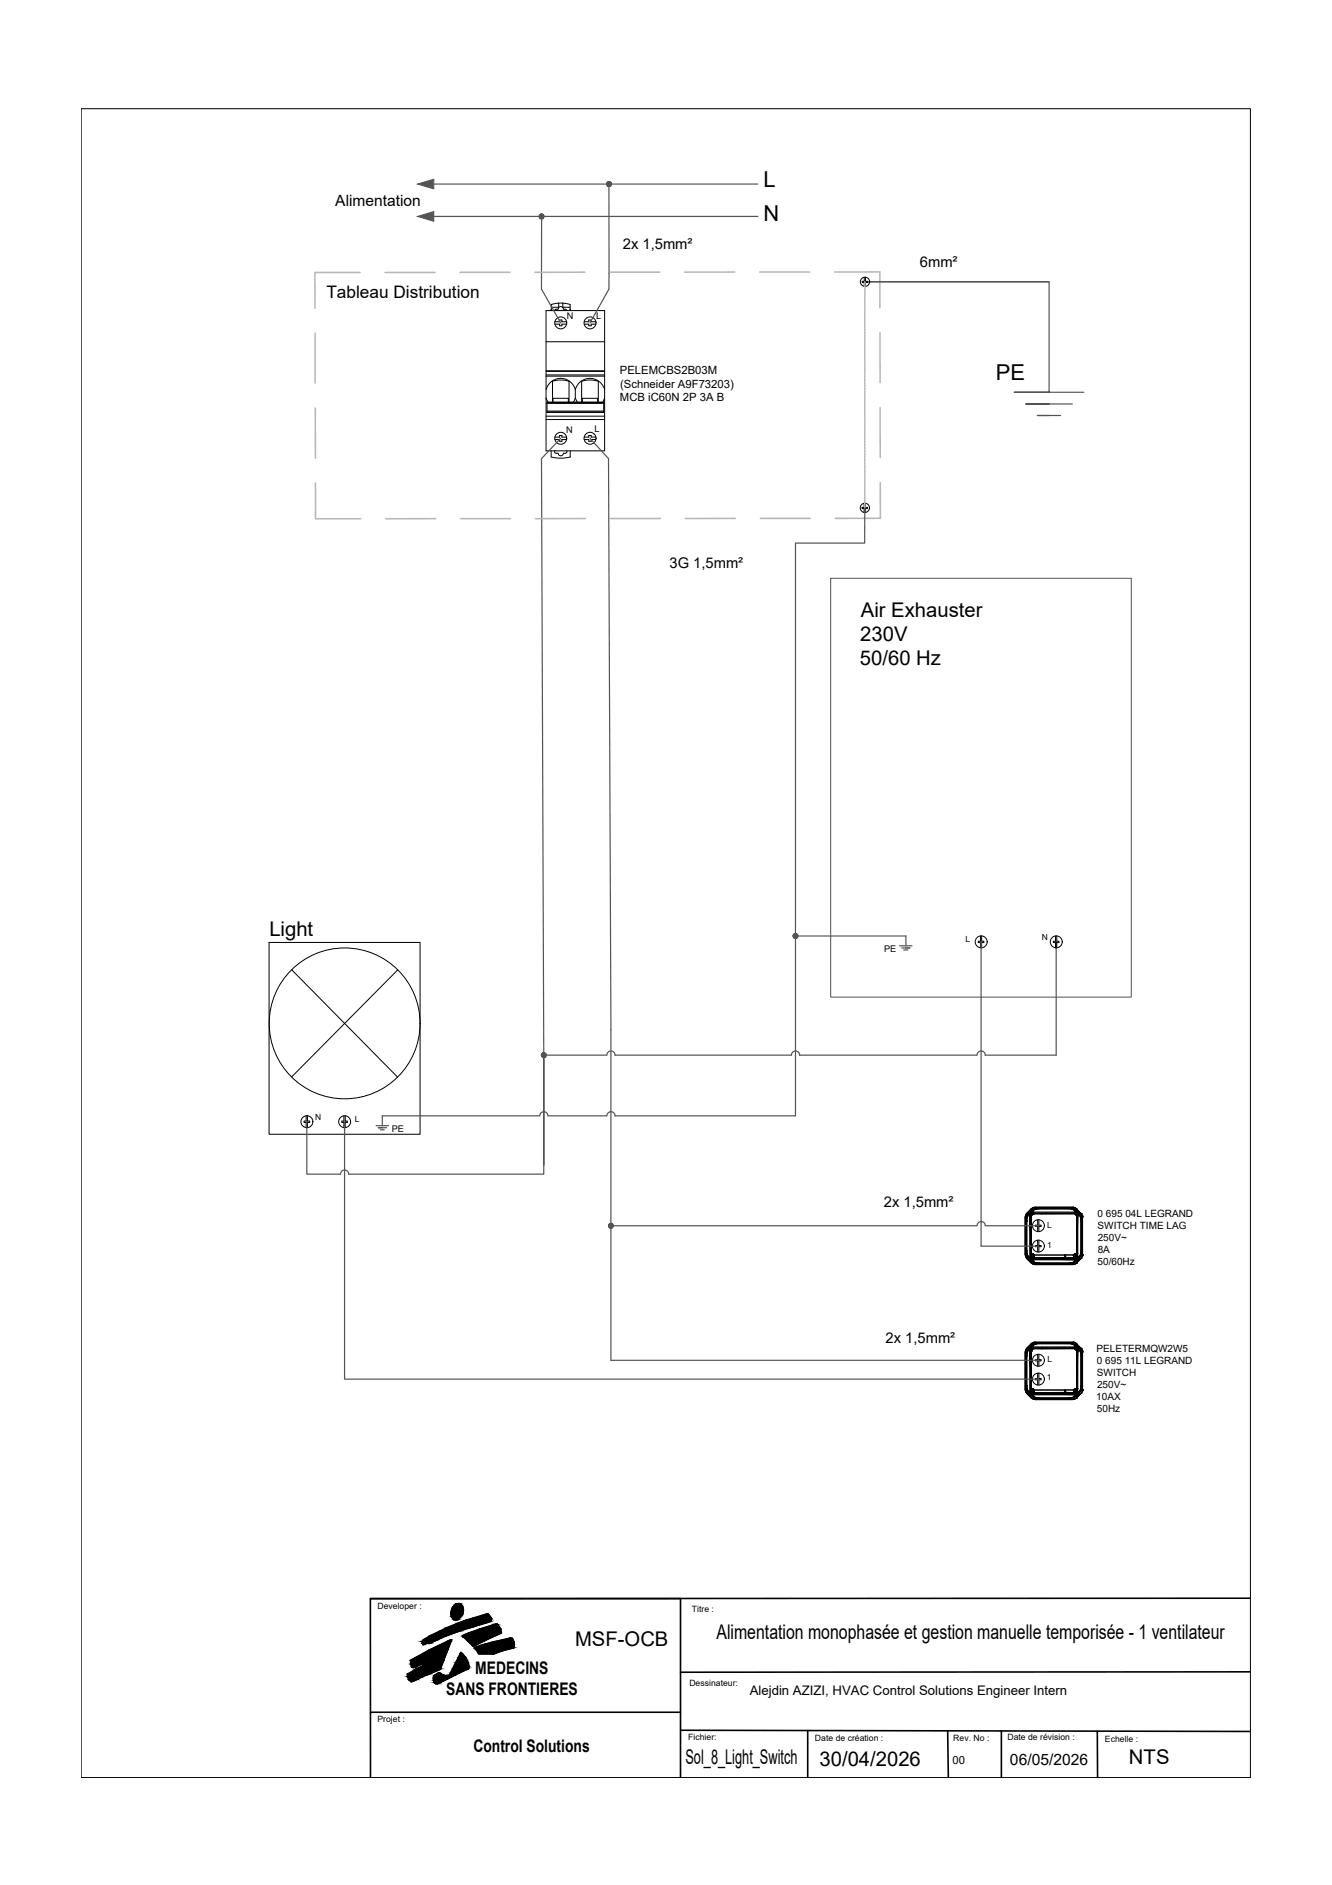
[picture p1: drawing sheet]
<svg xmlns="http://www.w3.org/2000/svg" width="210mm" height="297mm" viewBox="0 0 210 297" stroke-linecap="round" stroke-linejoin="round" font-family="sans-serif">
<!-- layer: 01_Puissance -->
<g fill="none" stroke="#545454" stroke-width=".19">
<path d="M68.4 29h51M68.4 34.1h51M85.4 34.1l-.1 11.5 3.1 5.3M96 29v16.6l-3 5.3M165.3 44.4v17.4h-5.5h11M93 69.1l2.9 3.2 .4 90v52.1h67.3M165.3 63.7h-3.6h7.3M165.3 65.5h-1.8h3.6M125.4 147.5v28.3h-28.5M141.8 149h1.9M142.1 149.4h1.3M142.4 149.7h.7"/>
<path d="M142.8 147.5v1.5M154.6 148.4v48h9M48.4 176.8v8.2h5.3M54.3 176.8v40.5h109.3M59.3 177.4h1.9M59.9 178h.7M60.3 177.7h-.7M60.9 177.7h-1.3M85.1 175.8h-24.9v1.6M86.3 175.8h9.3M85.7 183.6v-17.3v18.7h-30.8M96.3 193.2h57.7"/>
<path d="M155.2 193.2h8.4"/>
</g>
<g fill="#545454" stroke="#545454" stroke-width=".16">
<path d="M65.8 29l2.6-.8v1.6z"/>
<path d="M65.8 34.1l2.6-.8v1.6z"/>
<path d="M96 29h.4l-.1 .2z"/>
<path d="M85.4 34.1h.3v.2z"/>
<path d="M96 29h.4l-.1-.1zM96.3 28.7v.2l-.3 .1zM96.1 28.6l-.1 .4 .3-.3z"/>
<path d="M96 28.6v.4l.1-.4zM95.8 28.6h.2v.4zM95.7 28.7l.3 .3-.2-.4z"/>
<path d="M95.7 28.7l-.1 .2 .4 .1zM95.6 28.9l.4 .1h-.4zM95.6 29v.2l.4-.2z"/>
<path d="M95.6 29.2l.1 .1 .3-.3zM95.7 29.3l.3-.3-.2 .4zM96 29l-.2 .4h.2z"/>
<path d="M96 29v.4h.1zM96 29l.3 .3-.2 .1zM96 29l.3 .3v-.1z"/>
<path d="M85.4 34.1h.3v-.1zM85.6 33.8l.1 .2-.3 .1zM85.5 33.7l-.1 .4 .2-.3z"/>
<path d="M85.4 33.7v.4l.1-.4zM85.2 33.7h.2v.4zM85.1 33.8l.3 .3-.2-.4z"/>
<path d="M85.1 33.8l-.1 .2 .4 .1zM85 34l.4 .1h-.4zM85 34.1v.2l.4-.2z"/>
<path d="M85 34.3l.1 .1 .3-.3zM85.1 34.4l.3-.3-.2 .4zM85.4 34.1l-.2 .4h.2z"/>
<path d="M85.4 34.1v.4h.1zM85.4 34.1l.2 .3-.1 .1zM85.4 34.1l.2 .3 .1-.1z"/>
</g>
<!-- layer: 03_Symbole -->
<g fill="none" stroke="#000" stroke-width=".16">
<path d="M86 48.9h9.3v22.1h-9.3zM86 59.3h9.3M86 59.1h9.3M86 58.5h9.3M86 58.4h9.3M86 53.9h9.3M86.9 48.7l-.1 .2M87.4 50.7h.8v-.3h.3v.3h.8M87.4 51.1h.8v.2h.3v-.2h.8M88 47.8l-1.1 .2-.1 .9M88 47.8v.6h-1.1M88.7 47.8l1.1 .2"/>
<path d="M88.7 47.8h-.7M88.7 47.8v.6h1.1M88.8 48.7h.3l.2 .2M88.8 48.7a.41 .41 0 0 0-.4-.4 .41 .41 0 0 0-.4 .4l-.5 .1-.1 .1M89.8 48l.1 .9M89.9 48.7l.1 .2M92.1 50.7h.7v-.3h.4v.3h.7M92.1 51.1h.7v.2h.4v-.2h.7M136.2 43.7v.6h-.3v.2h.3v.6M136.4 43.7v.6h.3v.2h-.3v.6M86 62.7l.4 .7M86 61.4a2.39 2.39 0 0 1 2.4-1.8 2.39 2.39 0 0 1 2.3 1.8"/>
<path d="M86 66.1h9.3M86 65.6h9.3M86.2 63.4h8.9v1.6h-8.9zM86.2 64.9h8.9M86.2 64.8h8.9M86.2 63.6h8.9M86.2 63.4h8.9M86.9 71v1M86.9 72l1.5 .2 1.5-.2M87.1 63.4v-3.3a4.5 4.5 0 0 1 2.6 0v3.3M87.2 63.4v-.6h2.4v.6M87.4 71a.26 .26 0 0 0 .2 .4h.3"/>
<path d="M87.4 69.3h.8v.2h.3v-.2h.8M87.4 68.9h.8v-.3h.3v.3h.8M89.3 71a.26 .26 0 0 1-.2 .4h-.3a.41 .41 0 0 1-.4 .4 .41 .41 0 0 1-.4-.4M89.9 71v1M90.7 62.7l.3 .7M90.7 61.4v1.3l-.4 .7M90.7 61.4a2.39 2.39 0 0 1 2.3-1.8 2.39 2.39 0 0 1 2.3 1.8M91.7 63.4v-3.3a4.6 4.6 0 0 1 2.6 0v3.3M91.8 63.4v-.6h2.4v.6M92.1 69.3h.7v.2h.4v-.2h.7M92.1 68.9h.7v-.3h.4v.3h.7M95.3 62.7l-.3 .7"/>
<path d="M136.2 79.3v.7h-.3v.1h.3v.7M136.4 79.3v.7h.3v.1h-.3v.7M42.4 148.5h23.8v30.2h-23.8zM46 152.8l16.6 16.9M62.7 152.8l-16.8 16.9M154.5 147.5v.8h-.3v.2h.3v.9M154.7 147.5v.8h.3v.2h-.3v.9M166.3 147.5v.8h-.3v.2h.3v.9M166.5 147.5v.8h.4v.2h-.4v.9M48.2 175.8v.9h-.3v.2h.3v.8M48.5 175.8v.9h.3v.2h-.3v.8M54.2 175.8v.9h-.3v.2h.3v.8"/>
<path d="M54.4 175.8v.9h.3v.2h-.3v.8M161.6 191.8h.1M161.6 191.8v5.9M161.6 197.7l.2 .6M161.6 197.7h.1M161.6 197.9l.7 .1M161.6 197.9h.1M161.6 197.7v.2M161.6 191.7h.1M161.6 197.9l.2 .4M161.7 192.4l.1 4.7zM161.7 197.1a1.81 1.81 0 0 0 .5 1.3"/>
<path d="M161.7 192.4h.1M161.7 192.4v4.7zM161.7 197.1h.1M161.7 192.4l.1 4.7M161.7 192.4v4.7M161.7 192.4v4.8zM161.7 197.1a1.77 1.77 0 0 0 .6 1.3M161.7 197.1a1.75 1.75 0 0 0 .6 1.3M161.8 197.1h.1M161.8 192.4v4.7M161.8 191.2l-.2 .6M161.8 198.3l.7 .7z"/>
<path d="M161.8 197.1a1.7 1.7 0 0 0 .5 1.2M161.8 192.4h.1M161.8 191.2h.1M161.8 198.3h.1M161.8 198.3l.7 .7M161.9 191.1l.6-.6-.7 .7zM161.9 191.1l-.1 .1M161.9 191.1l.5 .2M162.2 191.1l.3-.1zM162.2 198.4l.3 .2zM162.2 191.1h.1M162.2 198.4l.3 .2"/>
<path d="M162.2 191.1l.1 .1M162.2 191.1a1.81 1.81 0 0 0-.5 1.3M162.2 198.4h.1M162.2 198.4l.2 .2zM162.3 191.1a1.75 1.75 0 0 0-.6 1.3M162.3 191.1a1.77 1.77 0 0 0-.6 1.3M162.3 198.4h-.1M162.3 191.2h.1M162.3 198.4l.1 .2zM162.3 191.2a1.77 1.77 0 0 0-.5 1.2M162.3 198.3h.1M162.3 191.2l.2 7.4-.2-.3z"/>
<path d="M162.3 198.3l-.1 .1M162.3 198.3h7.6l-.2 .3zM162.3 198.3l.2 .3zM162.3 198.3h7.6M162.3 191.2h7.6M162.3 191.2l.2 7.4M162.3 191.2a1.7 1.7 0 0 0-.5 1.2M162.3 191.5l-.7 .1M162.3 191.5h.1M162.3 191.5v6.5M162.3 198l.1 .2-.5 .2M162.3 198h.1"/>
<path d="M162.4 191.4h.1M162.4 198.2h.1M162.4 198.2l.3 .3M162.4 191.3l-.1 .2M162.4 198.5l.1 .1zM162.4 191h.1zM162.4 191.6h.1M162.4 191.7v.1M162.4 191.5v.1M162.4 191.8h.1M162.4 191.7h.1M162.4 191.6v.1"/>
<path d="M162.4 191.5h.1M162.4 198h.1M162.4 198v.1M162.4 197.9h.1M162.4 191.8l.1 5.8M162.4 197.7h.1M162.4 190.9l-.1 .3zM162.4 190.9l.1 .1M162.4 190.9h.1M162.4 190.9l-.2 .2zM162.4 198.6h.1M162.4 190.9l-.1 .3"/>
<path d="M162.4 190.9l-.2 .2M162.4 197.5l.1 .1M162.4 197.6v.1M162.4 198.6a1.81 1.81 0 0 0 1.3 .5M162.4 198l.4 .4M162.5 197.9h-.1M162.5 191.5h.1M162.5 190.6l.2 .4M162.5 191.8h.1M162.5 197.9v.1M162.5 191.9h.1M162.5 191h.1"/>
<path d="M162.5 190.9l-.3 .2M162.5 190.9v.1M162.5 198h.1M162.5 198v.1M162.5 198.6a1.75 1.75 0 0 0 1.2 .5M162.5 198.6a1.77 1.77 0 0 0 1.2 .5M162.5 191.6v6M162.5 191.6h.1M162.5 197.6v.2M162.5 197.6h.1M162.5 198.6h.1M162.5 191.7h.1"/>
<path d="M162.5 197.6l-.1 .4M162.5 197.8h.1M162.5 197.9h.1M162.5 197.8v.1M162.5 197.8l.3 .4M162.5 197.8v-.2v.2M162.5 198.6h-.1M162.5 191l-.2 .2M162.5 198.5a1.7 1.7 0 0 0 1.2 .5M162.5 197.5h.1M162.5 190.5h.1M162.5 199h.1"/>
<path d="M162.5 190.5l-.7 .7M162.5 190.5l-.6 .6M162.5 197.8l.4 .4M162.5 199l.6 .2zM162.5 190.5l.6-.2zM162.7 198.5h.1l.2 .8M162.7 191h.1M162.7 191l-.3 .4M162.7 198.5h.1M162.7 198.5l-.3 .4M162.8 198.4h.1M162.8 197.5h-.3"/>
<path d="M162.8 191.2l-.4 .3M162.8 191.2h.1M162.8 197.6l.1 .6M162.8 197.5l-.3 .1M162.8 197.6h.1M162.8 197.5h.1M162.8 198.3v.1M162.8 198.5h.1M162.8 198.5h6.6M162.8 191.2h6.5zM162.8 197.6l.1 .6zM162.8 197.6l.1 .6 .1-.4"/>
<path d="M162.8 198.4h6.5zM162.8 191h-.1M162.8 198.3h.1M162.8 197.5l.2 .2M162.8 191.2h6.5M162.8 191.3h.1M162.8 198.4h6.5M162.8 191.2l-.3 .4M162.8 198.2v.1M162.8 198.2h.1M162.9 198.2h.1M162.9 191.2h.1"/>
<path d="M162.9 198.2h-.1M162.9 191.2v.1M162.9 198.2l-.1-.6 .1 .6M162.9 191.3l-.4 .3M162.9 191.3h.1M162.9 191.2h6.4M162.9 198.2h6.4M162.9 191.3h6.4M162.9 191.2h1.3M162.9 198.2l-.1 .2M163 199.2h.1M163 190.3h.1"/>
<path d="M163 190.3l-.2 .7h6.6M163 197.8l-.1 .4 .1-.4M163 190.3l-.2 .7M163 197.8h.1M163 197.8h4.8v.4h-4.9zM163 197.8h6.1M163.1 199.3h6zM163.1 190.3h6M163.1 199.3h.1M163.1 190.3h.1M163.1 190.3h6zM163.1 199.3h6"/>
<path d="M163.5 192.2v.9h-.3v.2h.3v.8M163.5 195.4v.9h-.3v.2h.3v.8M163.7 190.4h4.8zM163.7 199.1h4.8zM163.7 190.4h4.8M163.7 199.1h4.8M163.7 190.4a1.75 1.75 0 0 0-1.2 .5M163.7 199.1h.1M163.7 199h.1M163.7 190.4v.1h4.8M163.7 190.4l4.8 .1zM163.7 199v.1"/>
<path d="M163.7 199l4.8 .1zM163.7 190.4h.1M163.7 192.2v.9h.3v.2h-.3v.8M163.7 195.4v.9h.3v.2h-.3v.8M163.7 199h4.8M163.7 190.4a1.75 1.75 0 0 0-1.2 .6M163.7 190.4a1.81 1.81 0 0 0-1.3 .5M163.7 190.5a1.7 1.7 0 0 0-1.2 .5M164.2 191.2v.1M167.8 197.8v.4M167.8 197.7l1.3 .1M167.8 198.2h.2"/>
<path d="M168.5 190.4h.1M168.5 190.4v.1M168.5 199.1h.1M168.5 199v.1M168.5 190.5a1.7 1.7 0 0 1 1.2 .5M168.5 190.4a1.81 1.81 0 0 1 1.2 .5M168.5 190.4a1.75 1.75 0 0 1 1.2 .6M168.5 190.4a1.75 1.75 0 0 1 1.2 .5M168.5 190.4a1.77 1.77 0 0 1 1.2 .5M169.1 190.3h.1M169.1 199.3h.1M169.1 199.3l.5-.3z"/>
<path d="M169.1 190.3l.5 .2zM169.1 197.8l.2 .4h-1.3l-.1-.4 .1 .4h1.3M169.1 197.8h.5h-.5M169.1 197.8h.1M169.1 197.8h.5h-.5l.2 .4M169.2 197.8h-.1M169.2 197.8h.1M169.2 190.3h.1M169.2 199.2h.1M169.2 190.2l.2 .8h.1l.2-.4 .7 .6M169.3 198.2h.1M169.3 191.2h-5.1"/>
<path d="M169.3 191.2h.1M169.3 191.2v.1M169.3 198.2v.2M169.3 198.2l-.2-.4 .2 .4M169.3 191.3h.1M169.3 191.3l.4 .3M169.3 198.2l.1 .1M169.3 198.4h.1M169.3 191.2l.4 .4M169.3 198.3h.1M169.4 198.4h.1M169.4 191.2h-.1"/>
<path d="M169.4 197.5h.1M169.4 198.5l-.2 .8M169.4 191h.1M169.4 198.5h.1M169.4 197.6l.3 .2zM169.4 197.6l.3 .2M169.4 197.5l-.2 .2M169.4 191.2h.1M169.4 197.6l-.2 .2M169.4 197.6h.1M169.4 198.3v.1M169.4 198.3h.1"/>
<path d="M169.4 197.5l.3 .1M169.4 191.2l.3 .3M169.4 198.4h-.1M169.4 191.2l.4 .3M169.5 198.5h.1M169.5 191l.3 .4M169.5 191h.1M169.5 198.5l.2 .4M169.5 198.5h-.1M169.6 190.5l.8 .7zM169.6 199h.1M169.6 190.5h.1"/>
<path d="M169.6 199l.8-.7zM169.6 190.5l.8 .7M169.6 191.6h.1M169.7 197.8l-.4 .4M169.7 191.6h.1M169.7 198.6h.1M169.7 191l.2 .2zM169.7 198.6l.2-.3zM169.7 197.8h.1M169.7 197.6h.1M169.7 197.6v.2M169.7 191.6v6"/>
<path d="M169.7 198.5a1.7 1.7 0 0 1-1.2 .5M169.7 197.5v.1M169.7 191l.2 .1zM169.7 198.6l.2-.2zM169.7 198.6l.1-.1zM169.7 191h.1M169.7 197.6v.1M169.7 197.6v.3M169.7 191.5v.1M169.7 197.9h.1M169.7 197.8v.1M169.7 198.6a1.75 1.75 0 0 1-1.2 .5"/>
<path d="M169.7 191.5h.1M169.7 191l.2 .2M169.7 190.9l.2 .2M169.7 197.5v.3M169.7 198h.1M169.7 198.6a1.77 1.77 0 0 1-1.2 .5 1.75 1.75 0 0 0 1.2-.5M169.7 198.6a1.77 1.77 0 0 1-1.2 .5M169.7 198v.1M169.7 190.9l.2 .2zM169.7 190.9h.1M169.7 191.9v5.7M169.7 190.9v.1"/>
<path d="M169.7 197.9v.1M169.7 191.8h.1M169.7 198l-.3 .4M169.7 198.6a1.81 1.81 0 0 1-1.2 .5M169.7 191.6l.1 .1M169.7 191.7v.1M169.7 197.7h.1M169.7 191.5l.1 .1M169.7 191.8v.1M169.8 198h-.1M169.8 197.9h.1M169.8 198h.1"/>
<path d="M169.8 191.7h.1M169.8 197.9l-.1 .1M169.8 191.5v.1M169.8 198.2l.5 .2M169.8 198.2h.1M169.8 198.2l-.3 .3M169.8 191.4h.1M169.8 191.3l.1 .1M169.8 191.4v.1M169.8 191.5h.1M169.8 191.5v6.5M169.9 191.5l.7 .1"/>
<path d="M169.9 191.2a1.7 1.7 0 0 1 .5 1.2M169.9 198l-.1 .2M169.9 191.2l-.2 7.4M169.9 198.3v.1M169.9 191.1a1.75 1.75 0 0 1 .5 1.3M169.9 191.1h.1M169.9 191.1v.1M169.9 198.4l-.2 .2zM169.9 198.4h.1M169.9 198.4l-.2 .2M169.9 191.1a1.77 1.77 0 0 1 .5 1.3M169.9 191.1a1.81 1.81 0 0 1 .6 1.3"/>
<path d="M170.3 198.4l-.7 .6M170.3 191.1l-.5 .3M170.4 197.1h.1M170.4 197.1a1.7 1.7 0 0 1-.5 1.2M170.4 192.4v4.7zM170.4 191.2h.1M170.4 198.3h.1M170.4 198.3l-.8 .7M170.4 192.4h.1M170.4 192.4v4.7M170.4 198.3l-.1 .1M170.4 191.2l.2 .6z"/>
<path d="M170.4 192.4v4.8zM170.4 197.1a1.75 1.75 0 0 1-.5 1.3M170.4 192.4l.1 4.7zM170.4 197.1v.1M170.4 197.1a1.62 1.62 0 0 1-.5 1.3 1.83 1.83 0 0 0 .5-1.3zM170.4 192.4v4.8M170.5 197.1h.1M170.5 197.1a1.81 1.81 0 0 1-.6 1.3M170.5 192.4v4.7zM170.5 192.4h.1M170.6 197.9h.1M170.6 191.7h.1"/>
<path d="M170.6 197.7l-.2 .6 .2-.4M170.6 191.8v5.9zM170.6 197.7h.1M170.6 197.7v.2M170.6 191.8h.1M170.6 191.8v5.9M170.6 197.9l-.7 .1M161.6 213h.1M161.6 213v6M161.6 219l.2 .6M161.6 219h.1M161.6 219.1l.7 .2"/>
<path d="M161.6 219.1h.1M161.6 219v.1M161.6 212.9h.1M161.6 212.9v.1M161.6 219.1l.2 .5M161.7 213.7l.1 4.7zM161.7 218.4a1.81 1.81 0 0 0 .5 1.3M161.7 213.7h.1M161.7 213.7v4.7zM161.7 218.4h.1M161.7 213.7l.1 4.7M161.7 213.7v4.7"/>
<path d="M161.7 213.6v4.8zM161.7 218.4a1.77 1.77 0 0 0 .6 1.2M161.7 218.4a1.75 1.75 0 0 0 .6 1.2M161.8 218.4h.1M161.8 213.7v4.7M161.8 212.5l-.2 .5M161.8 219.6l.7 .7zM161.8 218.4a1.7 1.7 0 0 0 .5 1.2M161.8 213.7h.1M161.8 212.5h.1M161.8 219.6h.1M161.8 219.6l.7 .7"/>
<path d="M161.8 219.6l.6 .6M161.8 212.5l-.2 .4M161.9 212.4l.5 .2M162.2 219.6l.3 .3a1.75 1.75 0 0 0 1.2 .5M162.2 212.4l.3-.2zM162.2 219.6l.3 .2zM162.2 219.7h.1M162.2 219.7l.2 .2zM162.2 212.4l.1 .1M162.2 212.4h.1M162.2 219.6h.1M162.2 212.4a1.81 1.81 0 0 0-.5 1.3"/>
<path d="M162.2 219.6v.1M162.2 219.6l.2 .3zM162.3 212.4a1.75 1.75 0 0 0-.6 1.2M162.3 212.4a1.77 1.77 0 0 0-.6 1.3M162.3 219.6l-.1 .1M162.3 212.4h.1M162.3 219.6l.1 .3zM162.3 212.4a1.77 1.77 0 0 0-.5 1.2M162.3 219.6h.1M162.3 212.5l.2 7.3-.2-.2zM162.3 219.6h-.1M162.3 219.6h7.6l-.2 .2z"/>
<path d="M162.3 219.6h7.6M162.3 212.5h7.6M162.3 212.5l.2 7.3M162.3 212.4a1.7 1.7 0 0 0-.5 1.3M162.3 212.7l-.7 .2M162.3 212.8h.1M162.3 212.8v6.5M162.3 219.3l.1 .1-.5 .2M162.3 219.3h.1M162.4 212.6h.1M162.4 219.4h.1M162.4 219.4l.3 .3"/>
<path d="M162.4 212.6l-.1 .1M162.4 219.7h.1M162.4 219.7l.1 .1zM162.4 212.3l.1-.1zM162.4 213h.1M162.4 212.8h.1M162.4 212.9h.1M162.4 212.9v.1M162.4 212.8v.1M162.4 219.3h.1M162.4 219.1h.1M162.4 219.1v.1"/>
<path d="M162.4 219.3l.4 .4M162.4 219.2v.1M162.4 213.1h.1M162.4 213v.1M162.4 219h.1M162.4 212.2l-.1 .2zM162.4 212.2h.1M162.4 212.2l-.2 .2zM162.4 212.2l-.1 .2M162.4 212.2l-.2 .2M162.4 213.2l.1 5.6M162.4 218.8h.1"/>
<path d="M162.4 218.9v.1M162.4 219.9h.1M162.4 219.9a1.81 1.81 0 0 0 1.3 .5M162.4 219.3l.4 .3M162.5 219.1l-.1 .1M162.5 212.8h.1M162.5 219.2h.1M162.5 211.8l.2 .5M162.5 213v.1M162.5 213.1h.1M162.5 218.8h.1M162.5 213.1v.1"/>
<path d="M162.5 212.2h.1M162.5 212.2l-.2 .3zM162.5 212.2l-.2 .2M162.5 219.3h.1M162.5 212.2a1.64 1.64 0 0 1 1.2-.5 1.9 1.9 0 0 0-1.2 .5zM162.5 212.9v5.9M162.5 219.2v.1M162.5 218.8v.3M162.5 212.9h.1M162.5 219.8h.1M162.5 218.8l-.1 .5M162.5 219.1h.1"/>
<path d="M162.5 218.8l-.1 .2M162.5 219.8a1.75 1.75 0 0 0 1.2 .5 1.53 1.53 0 0 1-1.2-.5zM162.5 219.1v.1M162.5 219.1l.3 .4M162.5 219.1v-.3v.3M162.5 219.8l-.1 .1M162.5 212.2l-.2 .3M162.5 219h.1M162.5 212.8v.1M162.5 219.8a1.7 1.7 0 0 0 1.2 .5M162.5 211.8l-.7 .7zM162.5 211.8h.1"/>
<path d="M162.5 211.8l-.7 .7M162.5 219.1l.4 .3M162.7 219.7l.1 .1 .2 .7M162.7 212.3h.1M162.7 212.3l-.3 .3M162.7 219.7h.1M162.7 219.7l-.3 .5M162.8 218.8h-.3M162.8 212.4l-.4 .4M162.8 212.5h.1M162.8 219.7h.1M162.8 218.8l.1 .6"/>
<path d="M162.8 219.6v.1M162.8 218.8h.1M162.8 212.4h.1M162.8 219.6h.1M162.8 219.8h.1M162.8 219.8h6.6M162.8 212.4h6.5zM162.8 218.8l.1 .6zM162.8 218.8l.1 .6 .1-.4M162.8 219.7h6.5zM162.8 212.4h6.5M162.8 212.2l-.1 .1"/>
<path d="M162.8 218.8l.2 .2M162.8 219.7h6.5M162.8 212.5l-.3 .4M162.8 219.5v.1M162.8 219.4h.1M162.9 212.5h.1M162.9 219.4v.1M162.9 219.4h-.1M162.9 219.4l-.1-.6 .1 .6M162.9 212.5l-.4 .4M162.9 212.5h6.4M162.9 219.4h.1"/>
<path d="M162.9 219.5h6.4M162.9 219.5l-.1 .1M163 211.5h.1M163 211.5l-.2 .7h6.6M163 219l-.1 .4 .1-.4M163 211.5l-.2 .7M163 219h.1M163 219h4.8v.4h-4.9zM163 219h6.1M163.1 211.5h6M163.1 211.5h.1M163.1 211.5h6z"/>
<path d="M163.1 211.5l-.6 .2 .5-.2M163.1 211.5h-.1M163.5 213.4v.9h-.3v.1h.3v.9M163.5 216.4v.8h-.3v.2h.3v.9M163.7 211.7h4.8zM163.7 211.7h4.8M163.7 211.7a1.75 1.75 0 0 0-1.2 .5M163.7 211.7h.1M163.7 213.4v.9h.3v.1h-.3v.9M163.7 216.4v.8h.3v.2h-.3v.9M163.7 211.6a1.81 1.81 0 0 0-1.3 .6M163.7 211.7a1.7 1.7 0 0 0-1.2 .5"/>
<path d="M164.2 212.5h.1M167.8 219v.4M167.8 219h1.3M167.8 219.4h-4.9M167.8 219.4h.2M168.5 211.7h.1M168.5 211.7a1.83 1.83 0 0 1 1.2 .5M168.5 211.6a1.81 1.81 0 0 1 1.2 .6M168.5 211.7a1.75 1.75 0 0 1 1.2 .5M168.5 211.7a1.77 1.77 0 0 1 1.2 .5M169.1 211.5h.1M169.1 211.5l.5 .2z"/>
<path d="M169.1 219l.2 .4h-1.3l-.1-.4 .1 .4h1.3M169.1 219l.5 .1-.5-.1M169.1 219l.2 .4zM169.1 219h.1M169.1 219l.5 .1M169.2 219h-.1M169.2 219h.1M169.2 211.5h.1M169.2 211.5l.2 .7M169.3 219.4h.1M169.3 212.5h.1M169.3 212.5l.4 .4"/>
<path d="M169.3 219.5v.2M169.3 219.4v.1M169.3 219.5h.1M169.3 219.5l.1 .1M169.3 212.4h.1M169.3 219.7h.1M169.4 212.4h.1M169.4 219.7h.1M169.4 212.5h-.1M169.4 218.8h.1M169.4 219.8l-.2 .7M169.4 212.2h.1"/>
<path d="M169.4 219.8h.1M169.4 218.8l.3 .3zM169.4 218.8l.3 .3M169.4 218.8l-.2 .2M169.4 212.5h.1M169.4 212.2l.1 .1M169.4 219.6h.1M169.4 218.8h.3M169.4 212.4l.4 .4M169.4 219.6l-.1 .1M169.5 219.7h.1M169.5 212.3l.3 .3"/>
<path d="M169.5 212.3h.1M169.5 219.7l-.1 .1M169.6 211.8l.8 .7zM169.6 211.8h.1M169.6 211.8l.8 .7M169.6 219.1l-.5-.1 .2 .4M169.6 212.9h.1M169.7 219.1l-.4 .3M169.7 212.9h.1M169.7 219.1h.1M169.7 219.8h.1M169.7 212.2l.2 .3z"/>
<path d="M169.7 219.8l.2-.2zM169.7 218.8h.1M169.7 212.8v.1M169.7 218.8v.3M169.7 212.9v5.9M169.7 219h.1M169.7 219.8a1.7 1.7 0 0 1-1.2 .5M169.7 212.2l.2 .2zM169.7 219.8l.2-.1zM169.7 219.8l.1-.1zM169.7 219.8v.1M169.7 212.2h.1"/>
<path d="M169.7 218.8v.1M169.7 218.8v.2M169.7 219.1l-.4 .4M169.7 212.8h.1M169.7 219.2h.1M169.7 219.1v.1M169.7 219.9a1.75 1.75 0 0 1-1.2 .5M169.7 219.8a1.75 1.75 0 0 1-1.2 .5M169.7 212.2l.2 .2M169.7 219.2v.1M169.7 219.8a1.77 1.77 0 0 1-1.2 .6M169.7 219.3h.1"/>
<path d="M169.7 212.2l.2 .3M169.7 219.9h.1M169.7 211.8l.7 .7M169.7 213.2v5.6M169.7 212.8l.1 .1M169.7 213h.1M169.7 213.1h.1M169.7 211.8l-.2 .5M169.7 219.3l-.3 .3M169.7 219.9a1.81 1.81 0 0 1-1.2 .5M169.7 213.1v.1M169.7 213v.1"/>
<path d="M169.8 219.3h-.1M169.8 219.3l-.4 .4M169.8 219.1v.1M169.8 219.1h.1M169.8 213h.1M169.8 219.2l-.1 .1M169.8 212.8h.1M169.8 219.2h.1M169.8 219.3h.1M169.8 212.9v.1M169.8 219.4l.5 .3M169.8 219.4h.1"/>
<path d="M169.8 219.4l-.3 .3M169.8 212.6h.1M169.8 212.6l.1 .1M169.8 212.7h.1M169.8 212.8v6.5M169.9 212.8l.7 .1M169.9 212.4a1.7 1.7 0 0 1 .5 1.3M169.9 212.5l-.2 7.3M169.9 219.6v.1M169.9 212.4a1.75 1.75 0 0 1 .5 1.3M169.9 212.4h.1M169.9 212.4v.1"/>
<path d="M169.9 219.6l-.2 .3zM169.9 219.6h.1M169.9 219.6l-.2 .3M169.9 212.4a1.77 1.77 0 0 1 .5 1.3M169.9 212.4a1.75 1.75 0 0 1 .5 1.2M169.9 212.4a1.81 1.81 0 0 1 .6 1.3M169.9 219.7h.1M169.9 219.7l-.2 .2M170.3 219.7l-.6 .5-.2-.5M170.3 219.7l.1-.1-.8 .7zM170.3 212.4l-.5 .2M170.4 218.4h.1"/>
<path d="M170.4 218.4a1.7 1.7 0 0 1-.5 1.2M170.4 213.7v4.7zM170.4 212.5h.1M170.4 219.6h.1M170.4 213.7v4.7M170.4 219.6l-.8 .7M170.4 213.7h.1M170.4 219.6l-.1 .1M170.4 212.5l.2 .5M170.4 218.4a1.75 1.75 0 0 1-.5 1.2M170.4 213.7l.1 4.7zM170.4 213.6v4.8z"/>
<path d="M170.4 218.4a1.77 1.77 0 0 1-.5 1.2M170.4 213.6v4.8M170.4 213.6v.1M170.5 218.4h.1M170.5 218.4a1.81 1.81 0 0 1-.6 1.3M170.5 213.7v4.7zM170.5 213.7h.1M170.6 219.1h.1M170.6 212.9h.1M170.6 219.1l-.2 .5M170.6 219l-.2 .6M170.6 213v6z"/>
<path d="M170.6 219h.1M170.6 219v.1M170.6 213h.1M170.6 213v6M170.6 219.1l-.7 .2-.1 .1M162.4 220.2l.1 .1M162.5 220.3h.1M163 220.5h.1M163 220.5l-.5-.2 .6 .2M163.1 220.5h6zM163.1 220.5h.1M163.1 220.5h6"/>
<path d="M163.7 220.4h4.8zM163.7 220.4h4.8M163.7 220.4h.1M163.7 220.3h.1M163.7 220.3v.1M163.7 220.3l4.8 .1zM163.7 220.3h4.8M168.5 220.4h.1M168.5 220.3v.1M169.1 220.5h.1M169.1 220.5l.5-.2zM169.2 220.5h.1"/>
<path d="M169.6 220.3h.1"/>
<circle cx="88.4" cy="50.9" r=".94"/>
<circle cx="93" cy="50.9" r=".94"/>
<circle cx="136.3" cy="44.4" r=".73"/>
<circle cx="88.4" cy="69.1" r=".94"/>
<circle cx="93" cy="69.1" r=".94"/>
<circle cx="136.3" cy="80" r=".73"/>
<circle cx="154.6" cy="148.4" r=".94"/>
<circle cx="166.5" cy="148.4" r=".94"/>
<circle cx="48.4" cy="176.8" r=".94"/>
<circle cx="54.3" cy="161.3" r="11.9"/>
<circle cx="54.3" cy="176.8" r=".94"/>
<circle cx="163.6" cy="193.1" r=".94"/>
<circle cx="163.6" cy="196.4" r=".94"/>
<circle cx="163.6" cy="214.4" r=".94"/>
<circle cx="163.6" cy="217.3" r=".94"/>
</g>
<!-- layer: B-Puissance -->
<path d="M88.4 69.1l-3.1 3.2 .4 94h9.9M166.4 148.4v17.9h-11.1a.65 .65 0 0 0-.7-.7 .65 .65 0 0 0-.6 .7h-28M85.1 175.8a.65 .65 0 0 1 .6-.6 .65 .65 0 0 1 .6 .6M95.6 166.3a.65 .65 0 0 1 .7-.7 .65 .65 0 0 1 .6 .7h27.8a.65 .65 0 0 1 .7-.7 .65 .65 0 0 1 .6 .7M95.6 175.8a.65 .65 0 0 1 .7-.6 .65 .65 0 0 1 .6 .6M53.7 185a.65 .65 0 0 1 .6-.6 .65 .65 0 0 1 .7 .6M154 193.1a.65 .65 0 0 1 .6-.6 .65 .65 0 0 1 .7 .6" fill="none" stroke="#545454" stroke-width=".19"/>
<g fill="#545454" stroke="#545454" stroke-width=".16">
<path d="M85.7 166.3h.4l-.1 .1z"/>
<path d="M125.4 147.5h.3v.1z"/>
<path d="M96.3 193.2h.4l-.1 .1z"/>
<path d="M85.7 166.3h.4l-.1-.2zM85.7 166.3l.3-.3v.1zM85.8 165.9l-.1 .4 .3-.3z"/>
<path d="M85.7 165.9v.4l.1-.4zM85.5 165.9h.2v.4zM85.4 166l.3 .3-.2-.4z"/>
<path d="M85.4 166v.1l.3 .2zM85.4 166.1l.3 .2h-.4zM85.3 166.3l.1 .1 .3-.1z"/>
<path d="M85.4 166.4v.1l.3-.2zM85.7 166.3l-.2 .3-.1-.1zM85.7 166.3l-.2 .3 .2 .1z"/>
<path d="M85.7 166.3v.4l.1-.1zM85.7 166.3l.3 .2-.2 .1zM85.7 166.3l.3 .2v-.1z"/>
<path d="M125.4 147.5h.3v-.2zM125.4 147.5l.2-.3 .1 .1zM125.5 147.1l-.1 .4 .2-.3z"/>
<path d="M125.4 147.1v.4l.1-.4zM125.2 147.1h.2v.4zM125.1 147.2l.3 .3-.2-.4z"/>
<path d="M125.1 147.2l-.1 .1 .4 .2zM125 147.3l.4 .2h-.4zM125 147.5v.1l.4-.1z"/>
<path d="M125 147.6l.1 .2 .3-.3zM125.1 147.8l.3-.3-.2 .4zM125.4 147.5l-.2 .4h.2z"/>
<path d="M125.4 147.5v.4h.1zM125.4 147.5l.2 .3-.1 .1zM125.4 147.5l.2 .3 .1-.2z"/>
<path d="M96.3 193.2h.4l-.1-.2zM96.3 193.2l.2-.3 .1 .1zM96.4 192.8l-.1 .4 .2-.3z"/>
<path d="M96.3 192.8v.4l.1-.4zM96.1 192.8h.2v.4zM96 192.9l.3 .3-.2-.4z"/>
<path d="M96 192.9l-.1 .1 .4 .2zM95.9 193l.4 .2h-.4zM95.9 193.2v.1l.4-.1z"/>
<path d="M95.9 193.3l.1 .1 .3-.2zM96 193.4l.3-.2-.2 .3zM96.3 193.2l-.2 .3 .2 .1z"/>
<path d="M96.3 193.2v.4l.1-.1zM96.3 193.2l.2 .2-.1 .1zM96.3 193.2l.2 .2 .1-.1z"/>
</g>
<!-- layer: trait fin -->
<g fill="none" stroke="#bababa" stroke-width=".25">
<path d="M49.7 52.5v7.9M56.8 42.9h-7.2v5.7M60.7 42.9h7.8M72.5 42.9h7.9M92.2 42.9h-7.9M96.1 42.9h7.9M115.8 42.9h-7.9M119.7 42.9h7.9M131.5 42.9l7.1-.1v5.7M138.7 52.4v7.9M49.7 64.3v7.9M49.7 76.1v5.7h7.1"/>
<path d="M138.7 64.2v7.9M138.7 76v5.7h-7.1M68.7 81.7l-7.9 .1M72.6 81.7h7.8M92.3 81.7h-7.9M96.2 81.7h7.9M115.9 81.7h-7.9M119.8 81.7h7.9"/>
</g>
<!-- layer: 01_Puissance -->
<path d="M136.3 44.4h29" fill="none" stroke="#545454" stroke-width=".25"/>
<!-- layer: Layer1 -->
<g fill="none" stroke="#bababa" stroke-width=".25">
<path d="M136.3 46.7v.3M136.3 47.2v.3M136.3 47.7v.3M136.3 48.1v.3M136.3 48.6v.3M136.3 49.1v.3M136.3 49.5v.3M136.3 50v.3M136.3 50.4v.4M136.3 50.9v.3M136.3 51.4v.3M136.3 51.8v.4"/>
<path d="M136.3 52.3v.3M136.3 52.8v.3M136.3 53.2v.4M136.3 53.7v.3M136.3 54.2v.3M136.3 54.6v.4M136.3 55.1v.3M136.3 55.6v.3M136.3 56v.4M136.3 56.5v.3M136.3 57v.3M136.3 57.4v.3"/>
<path d="M136.3 57.9v.3M136.3 58.4v.3M136.3 58.8v.3M136.3 59.3v.3M136.3 59.8v.3M136.3 44.4v.3M136.3 44.9v.3M136.3 45.3v.4M136.3 45.8v.3M136.3 46.3v.3M136.3 60.2v.3M136.3 60.7v.3"/>
<path d="M136.3 61.2v.3M136.3 61.6v.3M136.3 62.1v.3M136.3 62.5v.4M136.3 63v.3M136.3 63.5v.3M136.3 63.9v.3M136.3 64.4v.3M136.3 64.9v.3M136.3 65.3v.3M136.3 65.8v.3M136.3 66.3v.3"/>
<path d="M136.3 66.7v.3M136.3 67.2v.3M136.3 67.7v.3M136.3 68.1v.3M136.3 68.6v.3M136.3 69.1v.3M136.3 69.5v.3M136.3 70v.3M136.3 70.4v.3M136.3 70.9v.3M136.3 71.4v.3M136.3 71.8v.3"/>
<path d="M136.3 72.3v.3M136.3 72.8v.3M136.3 73.2v.3M136.3 73.7v.3M136.3 74.2v.3M136.3 74.6v.3M136.3 75.1v.3M136.3 75.6v.3M136.3 76v.3M136.3 76.5v.3M136.3 76.9v.4M136.3 77.4v.3"/>
<path d="M136.3 77.9v.3M136.3 78.3v.4M136.3 78.8v.3M136.3 79.3v.3M136.3 79.7v.3"/>
</g>
<!-- layer: V-Puissance -->
<path d="M136.3 80v5.6h-10.9v61.9h17.4" fill="none" stroke="#545454" stroke-width=".19"/>
<!-- layer: 04_Texte -->
<g fill="none" stroke="#000" stroke-width=".25">
<path d="M58.4 251.9h48.8v28.2M66.7 258.4a38.4 38.4 0 0 1 10.2-4.1l.5 .7v.5l-1 .3a48.4 48.4 0 0 0-8.7 3.2h-.4M71.8 252.8a1.74 1.74 0 0 0-.3 2.4l.3 .1a1.59 1.59 0 0 0 1.1-2.2M72.9 257.7a31.6 31.6 0 0 1 5.5-1.8 1.46 1.46 0 0 1 .5 1.5l-4.3 2-1.7-1.5zM74.8 259.7l.2-.1a31.4 31.4 0 0 1 5.7-1.4l.3 .5v1l-1.9 .5-1.3 .4h-2.4zM197 251.8l-138.6 .1v28.2M58.4 269.8h48.8M64.7 261.6l3-1.6 3.5-1.6-1.8 4.7-2.3 .9M68.4 264l.8-.4 1 .4h.6l1.8-3.6a3.5 3.5 0 0 1 1.3 2.2l-.1 .4-4.9 2.4-.3-.1a1.12 1.12 0 0 1-.2-1.3zM107.2 272.7l89.8 .1M127.3 272.7v7.4M149.3 272.7l.1 7.4"/>
<path d="M157.8 272.8v7.3M172.9 272.8l.1 7.3M197 263.4l-89.8 .1"/>
</g>
<g fill="#000" stroke="#000" stroke-width=".16">
<path d="M66.6 259.2h.3l-.2 .1zM67.3 259h.4zM71 258.4h.2zM71.5 255.2h.7zM72 252.7h.6zM73.7 258.6h2.7l-1.4 .7zM76.6 254.4l.3-.1 .1 .1zM78.1 255.9h.3zM80.3 258.2h.4zM64.5 264.8h.9l-.6 .3zM64.7 262.3h1.9l-1 .4zM68.5 265.2h.8l-.3 .1z"/>
<path d="M72.6 260.4l.2 .1h-.3z"/>
<path d="M66.5 259l.4 .2 .4-.2zM66.5 259l.4 .2h-.3z"/>
<path d="M66.5 259h.8zM66.5 259h.8z"/>
<path d="M66.4 258.7l1.3 .3 .7-.3zM66.4 258.7l1.3 .3h-1.2z"/>
<path d="M66.7 258.4l1.7 .3 .4-.3zM66.4 258.7l.3-.3 1.7 .3z"/>
<path d="M66.7 258.4h2.2zM66.7 258.4h2.1z"/>
<path d="M67.7 257.8l1.2 .6 1.4-.6zM66.7 258.4l1-.6 1.2 .6z"/>
<path d="M67.9 257.7h2.6zM67.7 257.8h2.6z"/>
<path d="M67.7 260l2.2 1.6 .7-1.6zM64.7 261.6l3-1.6 2.2 1.6z"/>
<path d="M70.7 258.6l-.1 1.4 .5-1.4zM67.7 260l3-1.4-.1 1.4z"/>
<path d="M71 258.5l.1 .1v-.1zM70.7 258.6l.3-.1 .1 .1z"/>
<path d="M71 258.4h.2zM71 258.5h.1z"/>
<path d="M71.5 255.2h.7zM71.5 255.2h.7l-.4 .1z"/>
<path d="M69.4 257l1.1 .7 2-.7zM67.9 257.7l1.5-.7 1.1 .7z"/>
<path d="M72 252.7h.6zM72 252.7h.6z"/>
<path d="M72 252.7l.7 .1zM71.8 252.8h.9z"/>
<path d="M71.1 254.8l1.1 .4 .4-.4zM71.1 254.8l1.1 .4h-.7z"/>
<path d="M71.8 252.8l1 .2-.1-.2zM71.8 252.8l1 .2h-1.2z"/>
<path d="M71.6 253l1.3 .1-.1-.1zM71.6 253l1.3 .1h-1.5z"/>
<path d="M71.1 254.6l1.5 .2 .2-.2zM71.1 254.6l1.5 .2h-1.5z"/>
<path d="M71.1 254.4l1.7 .2 .1-.2zM71.1 254.4l1.7 .2h-1.7z"/>
<path d="M71.4 253.1l1.5 .1v-.1zM71.4 253.1l1.5 .1h-1.5z"/>
<path d="M71.4 253.2l1.6 .2-.1-.2zM71.4 253.2l1.6 .2h-1.7z"/>
<path d="M71.1 254.4h1.8zM71.1 254.4h1.8z"/>
<path d="M71.3 253.4l1.7 .3v-.3zM71.3 253.4l1.7 .3h-1.8z"/>
<path d="M71 254l1.9 .4 .1-.4zM71 254l1.9 .4h-1.8z"/>
<path d="M71.2 253.7l1.8 .3v-.3zM71.2 253.7l1.8 .3h-2z"/>
<path d="M73.7 258.6l.7 .7h.6zM74.4 259.3h.6l-.4 .1z"/>
<path d="M70.5 256.5l2 .5 1.6-.5zM69.4 257l1.1-.5 2 .5z"/>
<path d="M70.5 256.5h3.7zM70.5 256.5h3.6z"/>
<path d="M72.1 255.8l2.1 .7 2.2-.7zM70.5 256.5l1.6-.7 2.1 .7z"/>
<path d="M72.3 255.7h4.3zM72.1 255.8h4.3z"/>
<path d="M76.6 254.4l.8 .6-.4-.6zM74.5 255l2.1-.6 .8 .6z"/>
<path d="M72.9 255.5l3.7 .2 .8-.2zM72.3 255.7l.6-.2 3.7 .2z"/>
<path d="M74.5 255l2.9 .3v-.3zM73.4 255.3l1.1-.3 2.9 .3z"/>
<path d="M73.4 255.3l4 .2v-.2zM72.9 255.5l.5-.2 4 .2z"/>
<path d="M73.1 258l3.3 .6 1.1-.6zM73.1 258l3.3 .6h-2.7z"/>
<path d="M73.1 258h4.4zM73.1 258h4.4z"/>
<path d="M72.9 257.9l4.6 .1 .2-.1zM72.9 257.9l4.6 .1h-4.4z"/>
<path d="M72.9 257.7l4.8 .2 .4-.2zM72.9 257.7l4.8 .2h-4.8z"/>
<path d="M78.1 255.9l.4 .1zM77.8 256l.3-.1 .4 .1z"/>
<path d="M77.8 256l1.1 .7-.4-.7zM75.8 256.7l2-.7 1.1 .7z"/>
<path d="M73.6 257.4l4.5 .3 .7-.3zM72.9 257.7l.7-.3 4.5 .3z"/>
<path d="M75.8 256.7h3.1zM75.7 256.7h3.2z"/>
<path d="M75.7 256.7l3.3 .5-.1-.5zM74.3 257.2l1.4-.5 3.3 .5z"/>
<path d="M73.8 257.4h5.1zM73.6 257.4h5.2z"/>
<path d="M74.3 257.2l4.6 .2 .1-.2zM73.8 257.4l.5-.2 4.6 .2z"/>
<path d="M74.9 259.8l4.2 .3 1.1-.3zM74.9 259.8l4.2 .3h-3.9z"/>
<path d="M80.3 258.2l.7 .5-.3-.5zM78 258.7l2.3-.5 .7 .5z"/>
<path d="M74.8 259.7l5.4 .1 .5-.1zM74.8 259.7l5.4 .1h-5.3z"/>
<path d="M78 258.7h3zM77.9 258.7h3.1z"/>
<path d="M77.9 258.7l3.2 .4-.1-.4zM76.4 259.1l1.5-.4 3.2 .4z"/>
<path d="M75 259.6l6 .1v-.1zM74.9 259.7l.1-.1 6 .1z"/>
<path d="M74.9 259.7h6.1zM74.8 259.7h5.9z"/>
<path d="M76.4 259.1l4.7 .1zM76.2 259.2h4.9z"/>
<path d="M76.2 259.2l4.8 .4 .1-.4zM75 259.6l1.2-.4 4.8 .4z"/>
<path d="M64.7 262.3l.1 .4h.8zM64.8 262.7h.8l-.5 .2z"/>
<path d="M64.4 264.7l1 .1 .3-.1zM64.4 264.7l1 .1h-.9z"/>
<path d="M64.2 264.2l1.5 .5 1-.5zM64.2 264.2l1.5 .5h-1.3z"/>
<path d="M64.7 262.2h2.2zM64.7 262.2l1.9 .1z"/>
<path d="M64.2 264l2.5 .2 .4-.2zM64.2 264l2.5 .2h-2.5z"/>
<path d="M64.2 263.8l2.9 .2 .6-.2zM64.2 263.8l2.9 .2h-2.9z"/>
<path d="M68.5 265.2l.1 .1h.4zM68.6 265.3h.4z"/>
<path d="M69.2 263.6l.5 .3zM68.6 263.9l.6-.3 .5 .3z"/>
<path d="M65.4 263.1l2.3 .7 1.7-.7zM64.2 263.8l1.2-.7 2.3 .7z"/>
<path d="M65.6 262.9l3.8 .2v-.2zM65.4 263.1l.2-.2 3.8 .2z"/>
<path d="M66.8 262.4l2.6 .5 .2-.5zM65.6 262.9l1.2-.5 2.6 .5z"/>
<path d="M66.9 262.3l2.7 .1 .1-.1zM66.9 262.3l2.7 .1h-2.8z"/>
<path d="M66.9 262.2h2.8zM66.9 262.3h2.8z"/>
<path d="M64.7 262.2h5zM64.7 262.2h5z"/>
<path d="M68.6 263.9l1.5 .1-.4-.1zM68.4 264l.2-.1 1.5 .1z"/>
<path d="M64.7 261.6l5 .6 .2-.6zM64.7 261.6l5 .6h-5z"/>
<path d="M68.3 264.8l1 .4 .6-.4zM68.3 264.8l1 .4h-.8z"/>
<path d="M68.4 264h1.8zM68.4 264h1.8z"/>
<path d="M68.3 264.6l1.6 .2 .6-.2zM68.3 264.6l1.6 .2h-1.6z"/>
<path d="M68.3 264.5l2.2 .1 .1-.1zM68.3 264.5l2.2 .1h-2.2z"/>
<path d="M68.3 264.3l2.3 .2 .5-.2zM68.3 264.3l2.3 .2h-2.3z"/>
<path d="M68.4 264l2.7 .3 .4-.3zM68.4 264l2.7 .3h-2.8z"/>
<path d="M68.4 264h3.2zM68.4 264h3.1z"/>
<path d="M70.3 264h1.3zM70.2 264h1.4z"/>
<path d="M70.8 264h.8zM70.3 264h1.3z"/>
<path d="M71 263.6l.6 .4 .7-.4zM71 263.6l.6 .4h-.8z"/>
<path d="M72.5 260.5l.9 .7-.6-.7zM72.5 260.5l.9 .7h-1.2z"/>
<path d="M72.2 261.2l1.6 .8-.4-.8zM72.2 261.2l1.6 .8h-2z"/>
<path d="M71.8 262l2.1 .6-.1-.6zM71.8 262l2.1 .6h-2.4z"/>
<path d="M71.3 263l1 .6 1.5-.6zM71.3 263l1 .6h-1.3z"/>
<path d="M71.5 262.6l2.3 .4 .1-.4zM71.5 262.6l2.3 .4h-2.5z"/>
<path d="M75.2 260.2l2.6 .4 1.3-.4zM75.2 260.2l2.6 .4h-2.4z"/>
<path d="M75.2 260.1h3.9zM75.2 260.1l3.9 .1z"/>
</g>
<!-- layer: 03_Symbole -->
<path d="M130.9 91.1h47.4v66h-47.4z" fill="none" stroke="#545454" stroke-width=".16"/>
<!-- layer: 04_Texte -->
<path d="M12.8 17.1h184.2v263h-184.2z" fill="none" stroke="#000" stroke-width=".16"/>
<g font-size="3.5">
<text x="120.3" y="29.5">L</text>
<text x="120.3" y="34.8">N</text>
<text x="156.9" y="59.9">PE</text>
</g>
<g font-size="3.2">
<text x="135.6" y="101">230V</text>
<text x="135.7" y="97.2">Air Exhauster</text>
<text x="135.5" y="104.9">50/60 Hz</text>
<text x="42.4" y="147.6">Light</text>
<text x="90.6" y="259.3">MSF-OCB</text>
<text x="112.9" y="258.3">Alimentation monophasée et gestion manuelle temporisée - 1 ventilateur</text>
<text x="108" y="277.9">Sol_8_Light_Switch</text>
<text x="129.1" y="278.3">30/04/2026</text>
<text x="177.9" y="278">NTS</text>
</g>
<g font-size="2.7">
<text x="51.4" y="47">Tableau Distribution</text>
<text x="74.9" y="263.8">MEDECINS</text>
<text x="70.3" y="267.2">SANS FRONTIERES</text>
<text x="74.6" y="276">Control Solutions</text>
</g>
<text font-size="2.5" x="159.2" y="278.2">06/05/2026</text>
<text font-size="2.4" x="52.8" y="32.5">Alimentation</text>
<g font-size="2.3">
<text x="98.2" y="39.2">2x 1,5mm²</text>
<text x="145" y="42">6mm²</text>
<text x="105.5" y="89.6">3G 1,5mm²</text>
<text x="139.3" y="190.3">2x 1,5mm²</text>
<text x="139.6" y="211.6">2x 1,5mm²</text>
</g>
<text font-size="2.1" x="118.1" y="267.1">Alejdin AZIZI, HVAC Control Solutions Engineer Intern</text>
<g font-size="1.8">
<text x="97.7" y="58.9">PELEMCBS2B03M</text>
<text x="97.7" y="63.2">MCB iC60N 2P 3A B</text>
<text x="97.7" y="61.1">(Schneider A9F73203)</text>
<text x="150.1" y="277.9">00</text>
</g>
<g font-size="1.6">
<text x="173" y="191.8">0 695 04L LEGRAND</text>
<text x="173" y="193.7">SWITCH TIME LAG</text>
<text x="173" y="195.6">250V~</text>
<text x="173" y="197.5">8A</text>
<text x="173" y="199.4">50/60Hz</text>
<text x="172.8" y="213.1">PELETERMQW2W5</text>
<text x="172.9" y="215">0 695 11L LEGRAND</text>
<text x="172.7" y="220.6">10AX</text>
<text x="172.9" y="216.9">SWITCH</text>
<text x="172.9" y="218.8">250V~</text>
<text x="172.9" y="222.5">50Hz</text>
</g>
<g font-size="1.4">
<text x="89.3" y="50.3">N</text>
<text x="93.9" y="50.2">L</text>
<text x="89.2" y="68.3">N</text>
<text x="93.7" y="68.1">L</text>
<text x="139.3" y="150.1">PE</text>
<text x="61.7" y="178.4">PE</text>
<text x="59.5" y="253.6">Developer :</text>
<text x="109" y="254">Titre :</text>
<text x="108.6" y="265.8">Dessinateur:</text>
<text x="59.5" y="271.4">Projet :</text>
<text x="108.5" y="274.1">Fichier:</text>
<text x="128.4" y="274.4">Date de création :</text>
<text x="150.2" y="274.3">Rev. No :</text>
<text x="158.8" y="274.2">Date de révision :</text>
<text x="174.1" y="274.4">Echelle :</text>
</g>
<g font-size="1.3">
<text x="152.2" y="148.4">L</text>
<text x="164.2" y="148.2">N</text>
<text x="49.7" y="176.5">N</text>
<text x="55.9" y="176.7">L</text>
<text x="165" y="193.4">L</text>
<text x="165" y="196.6">1</text>
<text x="165.1" y="214.7">L</text>
<text x="165" y="217.5">1</text>
</g>
</svg>
